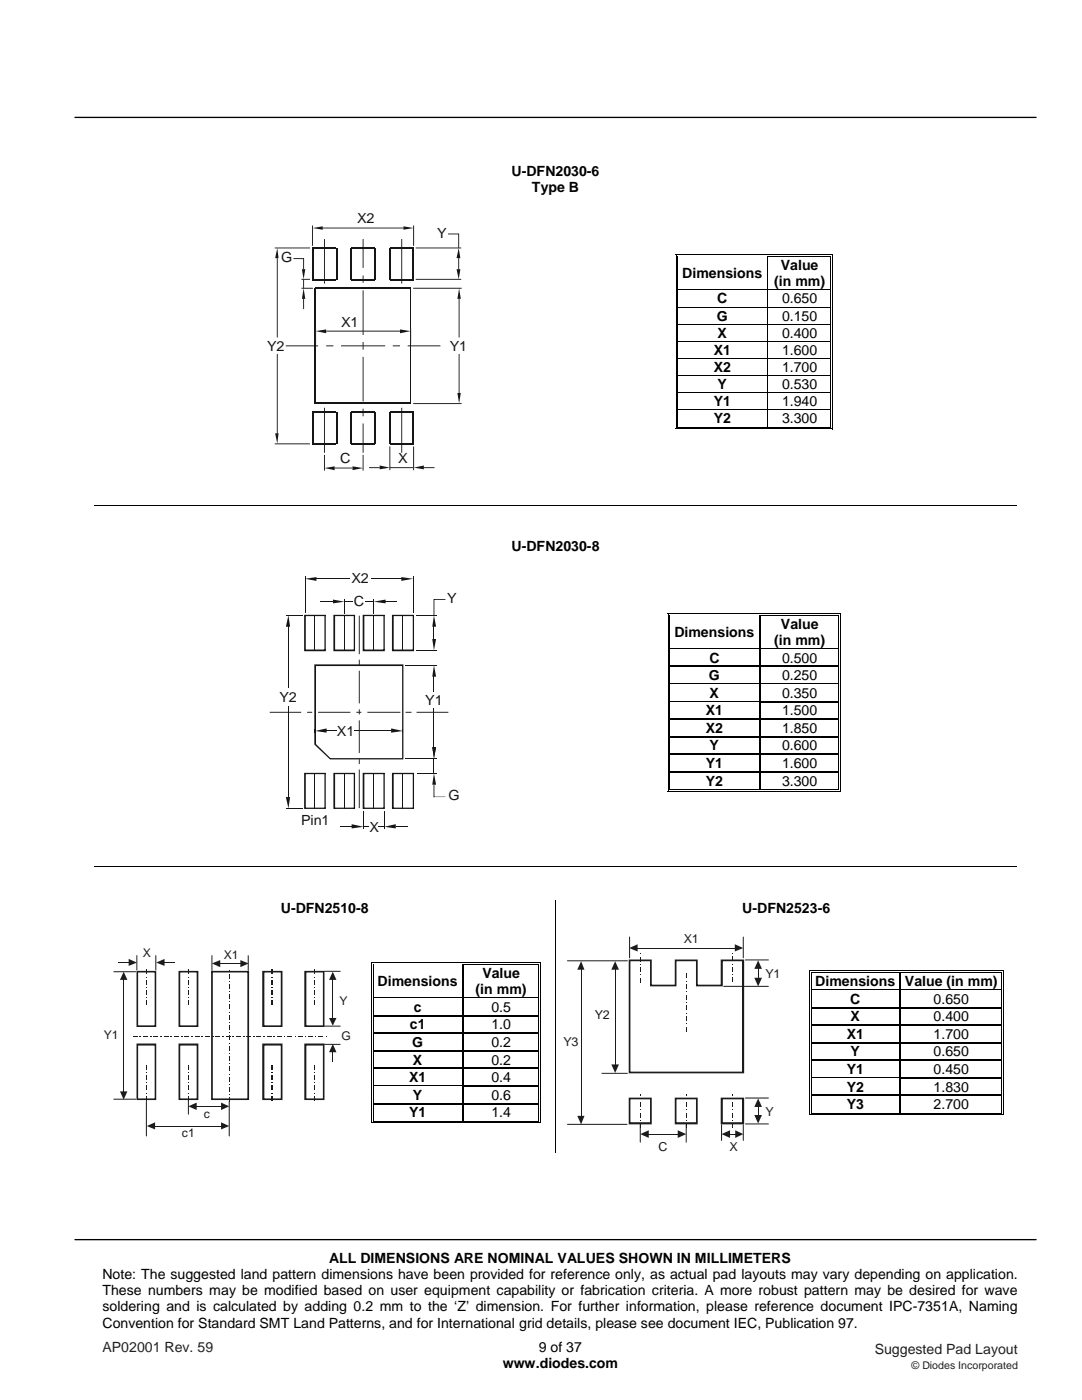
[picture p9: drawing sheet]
<svg xmlns="http://www.w3.org/2000/svg" width="216mm" height="279mm" viewBox="0 0 216 279" stroke-linecap="round" stroke-linejoin="round" font-family="sans-serif">
<path d="M15 23.4h191.7M15 247.4h191.7" fill="none" stroke="#000" stroke-width=".26"/>
<g fill="#fff">
<path d="M135.3 51.3h17.8v6.5h-17.8z"/>
<path d="M135.8 52.9h16.7v3.3h-16.7z"/>
</g>
<path d="M134.8 50.8h.2v.5h-.2zM134.8 50.8h.5v.1h-.5zM135.1 51.1h.2v.2h-.2z" fill="#000"/>
<path d="M135.3 50.8h17.8M135.3 51.2h17.8" fill="none" stroke="#000" stroke-width=".2"/>
<path d="M135.3 51.3h17.8z" fill="#fff"/>
<path d="M153.1 51.3h.2zM153.1 50.8h.5v.1h-.5zM153.1 51.1h.5v.2h-.5zM165.7 50.8h.5v.1h-.5zM165.7 51.1h.1v.2h-.1zM166 50.8h.2v.5h-.2z" fill="#000"/>
<path d="M134.9 51.3v6.5M135.2 51.3v6.5M153.2 51.3v6.5M153.6 50.8h12.1M153.6 51.2h12.1M165.8 51.3v6.5M166.1 51.3v6.5" fill="none" stroke="#000" stroke-width=".2"/>
<g fill="#fff">
<path d="M135.3 58h17.8v3.2h-17.8z"/>
<path d="M135.8 58h16.7v3.2h-16.7z"/>
</g>
<g fill="#000">
<path d="M134.8 57.8h.2v.1h-.2zM135.1 57.8h.2v.1h-.2zM165.7 57.8h.1v.1h-.1zM166 57.8h.2v.1h-.2zM134.8 61.2h.2v.2h-.2zM134.8 64.6h.2v.2h-.2zM134.8 68h.2v.2h-.2zM134.8 71.5h.2v.1h-.2zM134.8 74.9h.2v.2h-.2zM135.1 61.2h.2v.2h-.2zM135.1 64.6h.2v.2h-.2zM135.1 68h.2v.2h-.2z"/>
<path d="M135.1 71.5h.2v.1h-.2zM135.1 74.9h.2v.2h-.2zM165.7 61.2h.1v.2h-.1zM165.7 64.6h.1v.2h-.1zM165.7 68h.1v.2h-.1zM165.7 71.5h.1v.1h-.1zM165.7 74.9h.1v.2h-.1zM166 61.2h.2v.2h-.2zM166 64.6h.2v.2h-.2zM166 68h.2v.2h-.2zM166 71.5h.2v.1h-.2zM166 74.9h.2v.2h-.2z"/>
</g>
<g fill="none" stroke="#000" stroke-width=".2">
<path d="M134.9 57.9v3.3M135.2 57.9v3.3M135.3 57.8h30.4M153.2 57.9v3.3M165.8 57.9v3.3M166.1 57.9v3.3M134.9 61.4v3.2M134.9 64.8v3.2M134.9 68.2v3.3M134.9 71.6v3.3M134.9 75.1v3.2M135.2 61.4v3.2"/>
<path d="M135.2 64.8v3.2M135.2 68.2v3.3M135.2 71.6v3.3M135.2 75.1v3.2M135.3 61.3h30.4M135.3 64.7h30.4M135.3 68.1h30.4M135.3 71.5h30.4M135.3 75h30.4M153.2 61.4v3.2M153.2 64.8v3.2M153.2 68.2v3.3"/>
<path d="M153.2 71.6v3.3M153.2 75.1v3.2M165.8 61.4v3.2M165.8 64.8v3.2M165.8 68.2v3.3M165.8 71.6v3.3M165.8 75.1v3.2M166.1 61.4v3.2M166.1 64.8v3.2M166.1 68.2v3.3M166.1 71.6v3.3M166.1 75.1v3.2"/>
</g>
<g fill="#fff">
<path d="M135.3 78.5h17.8v3.2h-17.8z"/>
<path d="M135.8 78.5h16.7v3.2h-16.7z"/>
</g>
<path d="M134.8 78.3h.2v.2h-.2zM135.1 78.3h.2v.2h-.2zM165.7 78.3h.1v.2h-.1zM166 78.3h.2v.2h-.2z" fill="#000"/>
<path d="M134.9 78.5v3.2M135.2 78.5v3.2M135.3 78.4h30.4M153.2 78.5v3.2M165.8 78.5v3.2M166.1 78.5v3.2" fill="none" stroke="#000" stroke-width=".2"/>
<g fill="#fff">
<path d="M135.3 81.9h17.8v3.3h-17.8z"/>
<path d="M135.8 81.9h16.7v3.3h-16.7z"/>
</g>
<path d="M134.8 81.7h.2v.2h-.2zM134.8 85.5h.5v.2h-.5zM135.1 81.7h.2v.2h-.2zM135.1 85.2h.2v.1h-.2zM153.1 85.2h.5v.1h-.5zM165.7 81.7h.1v.2h-.1zM165.7 85.5h.5v.2h-.5zM165.7 85.2h.1v.1h-.1zM166 81.7h.2v.2h-.2zM166 85.2h.2v.5h-.2z" fill="#000"/>
<path d="M134.9 81.9v3.8M135.2 81.9v3.3M135.3 81.8h30.4M135.3 85.6h30.4M135.3 85.3h17.8M153.2 81.9v3.3M153.6 85.3h12.1M165.8 81.9v3.3M166.1 81.9v3.3M18.8 100.8h184.1" fill="none" stroke="#000" stroke-width=".2"/>
<g fill="#fff">
<path d="M133.7 122.9h17.8v6.4h-17.8z"/>
<path d="M134.2 124.5h16.7v3.2h-16.7z"/>
</g>
<path d="M133.2 122.3h.2v.6h-.2zM133.2 122.3h.5v.2h-.5zM133.6 122.7h.1v.2h-.1z" fill="#000"/>
<path d="M133.7 122.4h17.8M133.7 122.8h17.8" fill="none" stroke="#000" stroke-width=".2"/>
<path d="M133.7 122.9h17.8z" fill="#fff"/>
<path d="M151.5 122.9h.3zM151.5 122.3h.5v.2h-.5zM151.5 122.7h.5v.2h-.5zM167.3 122.3h.5v.2h-.5zM167.3 122.7h.1v.2h-.1zM167.6 122.3h.2v.6h-.2z" fill="#000"/>
<path d="M133.3 122.9v6.4M133.6 122.9v6.4M152 122.4h15.3M152 122.8h15.3M167.3 122.9v6.4M167.7 122.9v6.4" fill="none" stroke="#000" stroke-width=".2"/>
<path d="M151.6 122.9v6.4" fill="none" stroke="#000" stroke-width=".25"/>
<g fill="#fff">
<path d="M133.7 129.6h17.8v3.3h-17.8z"/>
<path d="M134.2 129.6h16.7v3.3h-16.7z"/>
<path d="M151.8 129.6h15.5v3.3h-15.5z"/>
<path d="M152.4 129.6h14.4v3.3h-14.4z"/>
</g>
<path d="M133.2 129.3h.2v.3h-.2zM133.6 129.3h.1v.3h-.1z" fill="#000"/>
<path d="M133.7 129.5h17.8" fill="none" stroke="#000" stroke-width=".25"/>
<path d="M133.7 129.6h17.8z" fill="#fff"/>
<path d="M151.5 129.3h.3v.3h-.3z" fill="#000"/>
<path d="M151.8 129.5h15.5" fill="none" stroke="#000" stroke-width=".25"/>
<path d="M151.8 129.6h15.5z" fill="#fff"/>
<path d="M167.3 129.3h.1v.3h-.1zM167.6 129.3h.2v.3h-.2z" fill="#000"/>
<path d="M133.3 129.6v3.3M133.6 129.6v3.3M167.3 129.6v3.3M167.7 129.6v3.3" fill="none" stroke="#000" stroke-width=".2"/>
<path d="M151.6 129.6v3.3" fill="none" stroke="#000" stroke-width=".25"/>
<g fill="#fff">
<path d="M133.7 133.1h17.8v3.3h-17.8z"/>
<path d="M134.2 133.1h16.7v3.3h-16.7z"/>
<path d="M151.8 133.1h15.5v3.3h-15.5z"/>
<path d="M152.4 133.1h14.4v3.3h-14.4z"/>
</g>
<path d="M133.2 132.9h.2v.2h-.2zM133.6 132.9h.1v.2h-.1z" fill="#000"/>
<path d="M133.7 133h17.8" fill="none" stroke="#000" stroke-width=".25"/>
<path d="M133.7 133.1h17.8z" fill="#fff"/>
<path d="M151.5 132.9h.3v.2h-.3z" fill="#000"/>
<path d="M151.8 133h15.5" fill="none" stroke="#000" stroke-width=".25"/>
<path d="M151.8 133.1h15.5z" fill="#fff"/>
<path d="M167.3 132.9h.1v.2h-.1zM167.6 132.9h.2v.2h-.2z" fill="#000"/>
<path d="M133.3 133.1v3.3M133.6 133.1v3.3M167.3 133.1v3.3M167.7 133.1v3.3" fill="none" stroke="#000" stroke-width=".2"/>
<path d="M151.6 133.1v3.3" fill="none" stroke="#000" stroke-width=".25"/>
<g fill="#fff">
<path d="M133.7 136.7h17.8v3.2h-17.8z"/>
<path d="M134.2 136.7h16.7v3.2h-16.7z"/>
<path d="M151.8 136.7h15.5v3.2h-15.5z"/>
<path d="M152.4 136.7h14.4v3.2h-14.4z"/>
</g>
<path d="M133.2 136.4h.2v.3h-.2zM133.6 136.4h.1v.3h-.1z" fill="#000"/>
<path d="M133.7 136.5h17.8" fill="none" stroke="#000" stroke-width=".25"/>
<path d="M133.7 136.6l17.8 .1z" fill="#fff"/>
<path d="M151.5 136.4h.3v.3h-.3z" fill="#000"/>
<path d="M151.8 136.5h15.5" fill="none" stroke="#000" stroke-width=".25"/>
<path d="M151.8 136.6l15.5 .1z" fill="#fff"/>
<path d="M167.3 136.4h.1v.3h-.1zM167.6 136.4h.2v.3h-.2z" fill="#000"/>
<path d="M133.3 136.7v3.2M133.6 136.7v3.2M167.3 136.7v3.2M167.7 136.7v3.2" fill="none" stroke="#000" stroke-width=".2"/>
<path d="M151.6 136.7v3.2" fill="none" stroke="#000" stroke-width=".25"/>
<g fill="#fff">
<path d="M133.7 140.1h17.8v3.3h-17.8z"/>
<path d="M134.2 140.1h16.7v3.3h-16.7z"/>
</g>
<path d="M133.2 139.9h.2v.3h-.2zM133.6 139.9h.1v.3h-.1z" fill="#000"/>
<path d="M133.7 140h17.8" fill="none" stroke="#000" stroke-width=".25"/>
<path d="M133.7 140.1l17.8 .1z" fill="#fff"/>
<g fill="#000">
<path d="M133.2 143.4h.2v.3h-.2zM133.2 146.9h.2v.3h-.2zM133.2 150.4h.2v.3h-.2zM133.2 153.9h.2v.3h-.2zM133.2 157.8h.5v.2h-.5zM133.6 143.4h.1v.3h-.1zM133.6 146.9h.1v.3h-.1zM133.6 150.4h.1v.3h-.1zM133.6 153.9h.1v.3h-.1zM133.6 157.5h.1v.1h-.1zM151.5 139.9h.3v.3h-.3zM151.5 143.4h.3v.3h-.3z"/>
<path d="M151.5 146.9h.3v.3h-.3zM151.5 150.4h.3v.3h-.3zM151.5 153.9h.3v.3h-.3zM151.5 157.5h.5v.1h-.5zM167.3 139.9h.1v.3h-.1zM167.3 143.4h.1v.3h-.1zM167.3 146.9h.1v.3h-.1zM167.3 150.4h.1v.3h-.1zM167.3 153.9h.1v.3h-.1zM167.3 157.8h.5v.2h-.5zM167.3 157.5h.1v.1h-.1zM167.6 139.9h.2v.3h-.2z"/>
<path d="M167.6 143.4h.2v.3h-.2zM167.6 146.9h.2v.3h-.2zM167.6 150.4h.2v.3h-.2zM167.6 153.9h.2v.3h-.2zM167.6 157.5h.2v.5h-.2z"/>
</g>
<g fill="none" stroke="#000" stroke-width=".25">
<path d="M133.7 143.5h17.8M133.7 147h17.8M133.7 150.5h17.8M133.7 154.1h17.8M151.6 140.2v3.2M151.6 143.7v3.2M151.6 147.2v3.2M151.6 150.7v3.2M151.6 154.2v3.3M151.8 140h15.5M151.8 143.5h15.5M151.8 147h15.5"/>
<path d="M151.8 150.5h15.5M151.8 154.1h15.5"/>
</g>
<g fill="none" stroke="#000" stroke-width=".2">
<path d="M133.3 140.2v3.2M133.3 143.7v3.2M133.3 147.2v3.2M133.3 150.7v3.2M133.3 154.2v3.8M133.6 140.2v3.2M133.6 143.7v3.2M133.6 147.2v3.2M133.6 150.7v3.2M133.6 154.2v3.3M133.7 157.9h33.6M133.7 157.5h17.8"/>
<path d="M152 157.5h15.3M167.3 140.2v3.2M167.3 143.7v3.2M167.3 147.2v3.2M167.3 150.7v3.2M167.3 154.2v3.3M167.7 140.2v3.2M167.7 143.7v3.2M167.7 147.2v3.2M167.7 150.7v3.2M167.7 154.2v3.3M18.8 173h184.1"/>
<path d="M110.9 179.6v6.5"/>
</g>
<g fill="#fff">
<path d="M74.6 192.6h17.6v6.5h-17.6z"/>
<path d="M75.1 194.2h16.6v3.2h-16.6z"/>
</g>
<path d="M74.1 192h.2v.6h-.2zM74.1 192h.5v.2h-.5zM74.4 192.4h.2v.2h-.2z" fill="#000"/>
<path d="M74.6 192.1h17.6M74.6 192.5h17.6" fill="none" stroke="#000" stroke-width=".2"/>
<path d="M74.6 192.6h17.6z" fill="#fff"/>
<path d="M92.2 192.6h.3zM92.2 192h.6v.2h-.6zM92.2 192.4h.6v.2h-.6zM107.4 192h.5v.2h-.5zM107.4 192.4h.2v.2h-.2zM107.7 192h.2v.6h-.2z" fill="#000"/>
<path d="M74.2 192.6v6.5M74.5 192.6v6.5M92.8 192.1h14.6M92.8 192.5h14.6M107.5 192.6v6.5M107.8 192.6v6.5" fill="none" stroke="#000" stroke-width=".2"/>
<path d="M92.4 192.6v6.5" fill="none" stroke="#000" stroke-width=".25"/>
<g fill="#fff">
<path d="M74.6 199.3h17.6v3.3h-17.6z"/>
<path d="M75.1 199.3h16.6v3.3h-16.6z"/>
<path d="M92.5 199.3h14.9v3.3h-14.9z"/>
<path d="M93.1 199.3h13.9v3.3h-13.9z"/>
</g>
<path d="M74.1 199.1h.2v.2h-.2zM74.4 199.1h.2v.2h-.2z" fill="#000"/>
<path d="M74.6 199.2h17.6" fill="none" stroke="#000" stroke-width=".25"/>
<path d="M74.6 199.3h17.6z" fill="#fff"/>
<path d="M92.2 199.1h.3v.2h-.3z" fill="#000"/>
<path d="M92.5 199.2h14.9" fill="none" stroke="#000" stroke-width=".25"/>
<path d="M92.5 199.3h14.9z" fill="#fff"/>
<g fill="#000">
<path d="M107.4 199.1h.2v.2h-.2zM107.7 199.1h.2v.2h-.2zM74.1 202.6h.2v.3h-.2zM74.1 206.1h.2v.3h-.2zM74.1 209.6h.2v.3h-.2zM74.1 213.1h.2v.3h-.2zM74.4 202.6h.2v.3h-.2zM74.4 206.1h.2v.3h-.2zM74.4 209.6h.2v.3h-.2zM74.4 213.1h.2v.3h-.2zM92.2 202.6h.3v.3h-.3zM92.2 206.1h.3v.3h-.3z"/>
<path d="M92.2 209.6h.3v.3h-.3zM92.2 213.1h.3v.3h-.3zM107.4 202.6h.2v.3h-.2zM107.4 206.1h.2v.3h-.2zM107.4 209.6h.2v.3h-.2zM107.4 213.1h.2v.3h-.2zM107.7 202.6h.2v.3h-.2zM107.7 206.1h.2v.3h-.2zM107.7 209.6h.2v.3h-.2zM107.7 213.1h.2v.3h-.2z"/>
</g>
<g fill="none" stroke="#000" stroke-width=".2">
<path d="M74.2 199.3v3.3M74.5 199.3v3.3M107.5 199.3v3.3M107.8 199.3v3.3M74.2 202.9v3.2M74.2 206.4v3.2M74.2 209.9v3.2M74.2 213.4v3.2M74.5 202.9v3.2M74.5 206.4v3.2M74.5 209.9v3.2M74.5 213.4v3.2"/>
<path d="M107.5 202.9v3.2M107.5 206.4v3.2M107.5 209.9v3.2M107.5 213.4v3.2M107.8 202.9v3.2M107.8 206.4v3.2M107.8 209.9v3.2M107.8 213.4v3.2"/>
</g>
<g fill="none" stroke="#000" stroke-width=".25">
<path d="M92.4 199.3v3.3M74.6 202.7h17.6M74.6 206.2h17.6M74.6 209.7h17.6M74.6 213.2h17.6M92.4 202.9v3.2M92.4 206.4v3.2M92.4 209.9v3.2M92.4 213.4v3.2M92.5 202.7h14.9M92.5 206.2h14.9M92.5 209.7h14.9"/>
<path d="M92.5 213.2h14.9"/>
</g>
<g fill="#fff">
<path d="M74.6 216.9h17.6v3.2h-17.6z"/>
<path d="M75.1 216.9h16.6v3.2h-16.6z"/>
</g>
<path d="M74.1 216.6h.2v.3h-.2zM74.4 216.6h.2v.3h-.2z" fill="#000"/>
<path d="M74.6 216.7h17.6" fill="none" stroke="#000" stroke-width=".25"/>
<path d="M74.6 216.9h17.6z" fill="#fff"/>
<g fill="#000">
<path d="M92.2 216.6h.3v.3h-.3zM107.4 216.6h.2v.3h-.2zM107.7 216.6h.2v.3h-.2zM74.1 220.1h.2v.3h-.2zM74.1 224h.5v.2h-.5zM74.4 220.1h.2v.3h-.2zM74.4 223.6h.2v.2h-.2zM92.2 220.1h.3v.3h-.3zM92.2 223.6h.6v.2h-.6zM107.4 220.1h.2v.3h-.2zM107.4 224h.5v.2h-.5zM107.4 223.6h.2v.2h-.2z"/>
<path d="M107.7 220.1h.2v.3h-.2zM107.7 223.6h.2v.6h-.2z"/>
</g>
<path d="M92.4 216.9v3.2M92.5 216.7h14.9M74.6 220.3h17.6M92.4 220.4v3.2M92.5 220.3h14.9" fill="none" stroke="#000" stroke-width=".25"/>
<path d="M74.2 216.9v3.2M74.5 216.9v3.2M107.5 216.9v3.2M107.8 216.9v3.2M74.2 220.4v3.8M74.5 220.4v3.2M74.6 224.1h32.8M74.6 223.7h17.6M92.8 223.7h14.6M107.5 220.4v3.2M107.8 220.4v3.2" fill="none" stroke="#000" stroke-width=".2"/>
<g fill="#fff">
<path d="M161.9 194.2h17.7v3.2h-17.7z"/>
<path d="M162.4 194.2h16.6v3.2h-16.6z"/>
</g>
<path d="M161.4 193.7h.2v.5h-.2zM161.4 193.7h.5v.1h-.5zM161.8 194h.1v.2h-.1z" fill="#000"/>
<path d="M161.9 193.8h17.7M161.9 194.1h17.7" fill="none" stroke="#000" stroke-width=".2"/>
<path d="M161.9 194.2h17.7z" fill="#fff"/>
<path d="M179.6 194.2h.2zM179.6 193.7h.5v.1h-.5zM179.6 194h.5v.2h-.5zM199.7 193.7h.6v.1h-.6zM199.7 194h.2v.2h-.2zM200.1 193.7h.2v.5h-.2z" fill="#000"/>
<path d="M161.5 194.2v3.2M161.8 194.2v3.2M180.1 193.8h19.6M180.1 194.1h19.6M199.8 194.2v3.2M200.2 194.2v3.2" fill="none" stroke="#000" stroke-width=".2"/>
<path d="M179.7 194.2v3.2" fill="none" stroke="#000" stroke-width=".25"/>
<g fill="#fff">
<path d="M161.9 197.7h17.7v3.3h-17.7z"/>
<path d="M162.4 197.7h16.6v3.3h-16.6z"/>
<path d="M179.8 197.7h19.9v3.3h-19.9z"/>
<path d="M180.4 197.7h18.9v3.3h-18.9z"/>
</g>
<path d="M161.4 197.4h.2v.3h-.2zM161.8 197.4h.1v.3h-.1z" fill="#000"/>
<path d="M161.9 197.6h17.7" fill="none" stroke="#000" stroke-width=".25"/>
<path d="M161.9 197.7h17.7z" fill="#fff"/>
<path d="M179.6 197.4h.2v.3h-.2z" fill="#000"/>
<path d="M179.8 197.6h19.9" fill="none" stroke="#000" stroke-width=".25"/>
<path d="M179.8 197.7h19.9z" fill="#fff"/>
<g fill="#000">
<path d="M199.7 197.4h.2v.3h-.2zM200.1 197.4h.2v.3h-.2zM161.4 201h.2v.2h-.2zM161.4 204.5h.2v.2h-.2zM161.4 208h.2v.3h-.2zM161.4 211.5h.2v.3h-.2zM161.8 201h.1v.2h-.1zM161.8 204.5h.1v.2h-.1zM161.8 208h.1v.3h-.1zM161.8 211.5h.1v.3h-.1zM179.6 201h.2v.2h-.2zM179.6 204.5h.2v.2h-.2z"/>
<path d="M179.6 208h.2v.3h-.2zM179.6 211.5h.2v.3h-.2zM199.7 201h.2v.2h-.2zM199.7 204.5h.2v.2h-.2zM199.7 208h.2v.3h-.2zM199.7 211.5h.2v.3h-.2zM200.1 201h.2v.2h-.2zM200.1 204.5h.2v.2h-.2zM200.1 208h.2v.3h-.2zM200.1 211.5h.2v.3h-.2z"/>
</g>
<g fill="none" stroke="#000" stroke-width=".2">
<path d="M161.5 197.7v3.3M161.8 197.7v3.3M199.8 197.7v3.3M200.2 197.7v3.3M161.5 201.2v3.3M161.5 204.7v3.3M161.5 208.3v3.2M161.5 211.8v3.2M161.8 201.2v3.3M161.8 204.7v3.3M161.8 208.3v3.2M161.8 211.8v3.2"/>
<path d="M199.8 201.2v3.3M199.8 204.7v3.3M199.8 208.3v3.2M199.8 211.8v3.2M200.2 201.2v3.3M200.2 204.7v3.3M200.2 208.3v3.2M200.2 211.8v3.2"/>
</g>
<g fill="none" stroke="#000" stroke-width=".25">
<path d="M179.7 197.7v3.3M161.9 201.1h17.7M161.9 204.6h17.7M161.9 208.1h17.7M161.9 211.6h17.7M179.7 201.2v3.3M179.7 204.7v3.3M179.7 208.3v3.2M179.7 211.8v3.2M179.8 201.1h19.9M179.8 204.6h19.9M179.8 208.1h19.9"/>
<path d="M179.8 211.6h19.9"/>
</g>
<g fill="#fff">
<path d="M161.9 215.3h17.7v3.2h-17.7z"/>
<path d="M162.4 215.3h16.6v3.2h-16.6z"/>
</g>
<path d="M161.4 215h.2v.3h-.2zM161.8 215h.1v.3h-.1z" fill="#000"/>
<path d="M161.9 215.1h17.7" fill="none" stroke="#000" stroke-width=".25"/>
<path d="M161.9 215.2l17.7 .1z" fill="#fff"/>
<g fill="#000">
<path d="M161.4 218.5h.2v.3h-.2zM161.8 218.5h.1v.3h-.1zM179.6 215h.2v.3h-.2zM179.6 218.5h.2v.3h-.2zM199.7 215h.2v.3h-.2zM199.7 218.5h.2v.3h-.2zM200.1 215h.2v.3h-.2zM200.1 218.5h.2v.3h-.2zM161.4 222.4h.5v.1h-.5zM161.8 222h.1v.2h-.1zM179.6 222h.5v.2h-.5zM199.7 222.4h.6v.1h-.6z"/>
<path d="M199.7 222h.2v.2h-.2zM200.1 222h.2v.5h-.2z"/>
</g>
<path d="M161.9 218.6h17.7M179.7 215.3v3.2M179.7 218.8v3.2M179.8 215.1h19.9M179.8 218.6h19.9" fill="none" stroke="#000" stroke-width=".25"/>
<path d="M110.9 186.1v44M161.5 215.3v3.2M161.5 218.8v3.7M161.8 215.3v3.2M161.8 218.8v3.2M199.8 215.3v3.2M199.8 218.8v3.2M200.2 215.3v3.2M200.2 218.8v3.2M161.9 222.5h37.8M161.9 222.1h17.7M180.1 222.1h19.6" fill="none" stroke="#000" stroke-width=".2"/>
<g fill="none" stroke="#23282b" stroke-width=".2">
<path d="M64.7 47.7v8.9M72.5 47.7v5.8M72.5 55v1.4M72.5 58v8.8M80.2 47.7v8.9M57 69h6.5M65.1 69h1.4M68.1 69h8.8M72.5 68.3v1.5M72.5 71.2v8.9M78.4 69h1.4M81.3 69h6.6"/>
<path d="M64.7 81.4v9M72.5 81.6v1.5M72.5 84.5v5.9M80.2 81.4v9"/>
</g>
<g fill="none" stroke="#131516" stroke-width=".25">
<path d="M62.4 55.8h4.7M62.4 49.5h4.7M62.9 57.5v23M63 57.6h18.9M67.2 51.3v4.5M70.1 55.8h4.7M70.1 51.3v4.5M74.9 51.3v4.5M77.7 51.3l.1 4.5h4.7M62.4 82.3h4.7M63 80.5h18.9M67.2 82.3v4.5"/>
<path d="M70.1 82.3h4.7M70.1 82.3v4.5M74.9 82.3v4.5M77.7 82.3v4.5M77.8 82.3h4.7M77.8 88.5h4.7"/>
</g>
<path d="M81.9 57.5v23" fill="none" stroke="#131516" stroke-width=".2"/>
<path d="M62.4 51.3v4.5M82.5 51.3v4.5M62.4 82.3v4.5M82.5 82.3v4.5" fill="none" stroke="#131516" stroke-width=".28"/>
<g fill="#131516">
<path d="M67 49.5h.3v1.8h-.3z"/>
<path d="M62.3 49.5h.2v1.8h-.2z"/>
<path d="M70 49.5h.3v1.8h-.3z"/>
<path d="M74.7 49.5h.3v1.8h-.3z"/>
<path d="M77.6 49.5h.3v1.8h-.3z"/>
<path d="M82.4 49.5h.2v1.8h-.2z"/>
<path d="M67 86.8h.3v1.8h-.3z"/>
<path d="M62.3 86.8h.2v1.8h-.2z"/>
<path d="M70 86.8h.3v1.8h-.3z"/>
<path d="M74.7 86.8h.3v1.8h-.3z"/>
<path d="M77.6 86.8h.3v1.8h-.3z"/>
<path d="M82.4 86.8h.2v1.8h-.2z"/>
</g>
<path d="M70.1 49.5h4.7M77.8 49.5h4.7M62.4 88.5h4.7M70.1 88.5h4.7" fill="none" stroke="#131516" stroke-width=".25"/>
<path d="M64.7 90.8v3.1M66.8 93.4h3.5M72.5 90.8v3.1" fill="none" stroke="#23282b" stroke-width=".2"/>
<g fill="#131516">
<path d="M64.7 93.4l2.1-.3v.7z"/>
<path d="M70.3 93.1l2.2 .3-2.2 .4z"/>
</g>
<path d="M73.6 93.3h2.2M77.8 89.1v4.7M77.8 93.3h4.7M82.5 89.1v4.7M84.6 93.3h2.1" fill="none" stroke="#23282b" stroke-width=".2"/>
<g fill="#131516">
<path d="M75.8 92.9l2 .4-2 .4z"/>
<path d="M82.5 93.3l2.1-.4v.8z"/>
</g>
<path d="M83 49.5h9M83 55.8h9M89.4 46.7h2.1v2.8M91.5 51.5v2.2" fill="none" stroke="#23282b" stroke-width=".2"/>
<g fill="#131516">
<path d="M91.5 49.5l.4 2h-.8z"/>
<path d="M91.1 53.7h.8l-.4 2.1z"/>
</g>
<path d="M63 65.6v2.9M65.1 66.1h14.7M81.9 65.6v2.9" fill="none" stroke="#23282b" stroke-width=".2"/>
<g fill="#131516">
<path d="M63 66.1l2.1-.4v.8z"/>
<path d="M79.8 65.7l2.1 .4-2.1 .4z"/>
</g>
<path d="M82.4 57.5h9.7M91.6 59.6v7.8M91.6 70.6v7.8M82.4 80.5h9.7" fill="none" stroke="#23282b" stroke-width=".2"/>
<g fill="#131516">
<path d="M91.6 57.5l.3 2.1h-.6z"/>
<path d="M91.3 78.4h.6l-.3 2.1z"/>
</g>
<path d="M58.5 51.6h2.1v2.1M60.2 57.5h2.2M60.2 55.8h1.6M60.6 55.8v1.7M60.6 59.6v2.1" fill="none" stroke="#23282b" stroke-width=".2"/>
<g fill="#131516">
<path d="M60.6 57.5l.3 2.1h-.7z"/>
<path d="M60.2 53.7h.7l-.3 2.1z"/>
</g>
<path d="M62.4 45v4.1M64.4 45.5h16.1M82.5 45v4.1" fill="none" stroke="#23282b" stroke-width=".2"/>
<g fill="#131516">
<path d="M62.4 45.5l2-.3v.6z"/>
<path d="M80.5 45.2l2 .3-2 .3z"/>
</g>
<path d="M54.8 49.5h7M55.3 51.5v15.9M55.3 70.6v15.9M54.8 88.6h7" fill="none" stroke="#23282b" stroke-width=".2"/>
<g fill="#131516">
<path d="M55.3 49.5l.3 2h-.7z"/>
<path d="M54.9 86.5h.7l-.3 2.1z"/>
</g>
<g fill="#131516">
<path d="M60.7 122.8h.3v7h-.3zM60.7 129.8h.2v.2h-.2zM60.9 129.6h4v.4h-4zM64.9 129.8l.1 .2zM64.7 122.8h.3v7h-.3zM64.9 122.7l.1 .1zM60.9 122.7h4v.3h-4zM60.7 122.7l.2 .1z"/>
<path d="M66.5 122.8h.4v7h-.4zM66.5 129.8h.2v.2h-.2zM66.7 129.6h4v.4h-4zM70.7 129.8h.1v.2h-.1zM70.6 122.8h.2v7h-.2zM70.7 122.7l.1 .1zM66.7 122.7h4v.3h-4zM66.5 122.7l.2 .1z"/>
<path d="M72.4 122.8h.3v7h-.3zM72.4 129.8h.1v.2h-.1zM72.5 129.6h4.2v.4h-4.2zM76.7 129.8l.1 .2zM76.5 122.8h.3v7h-.3zM76.7 122.7l.1 .1zM72.5 122.7h4.2v.3h-4.2zM72.4 122.7l.1 .1z"/>
<path d="M78.2 122.8h.3v7h-.3zM78.2 129.8h.2v.2h-.2zM78.4 129.6h4v.4h-4zM82.4 129.8h.2v.2h-.2zM82.4 122.8h.2v7h-.2zM82.4 122.7l.2 .1zM78.4 122.7h4v.3h-4zM78.2 122.7l.2 .1z"/>
<path d="M60.7 154.3h.3v7.1h-.3zM60.7 154.2l.2 .1zM60.9 154.2h4v.3h-4zM64.9 154.2l.1 .1zM64.7 154.3h.3v7.1h-.3zM64.9 161.4h.1zM60.9 161.2h4v.2h-4zM60.7 161.4h.2z"/>
<path d="M66.5 154.3h.4v7.1h-.4zM66.5 154.2l.2 .1zM66.7 154.2h4v.3h-4zM70.7 154.2l.1 .1zM70.6 154.3h.2v7.1h-.2zM70.7 161.4h.1zM66.7 161.2h4v.2h-4zM66.5 161.4h.2z"/>
<path d="M72.4 154.3h.3v7.1h-.3zM72.4 154.2l.1 .1zM72.5 154.2h4.2v.3h-4.2zM76.7 154.2l.1 .1zM76.5 154.3h.3v7.1h-.3zM76.7 161.4h.1zM72.5 161.2h4.2v.2h-4.2zM72.4 161.4h.1z"/>
<path d="M78.2 154.3h.3v7.1h-.3zM78.2 154.2l.2 .1zM78.4 154.2h4v.3h-4zM82.4 154.2l.2 .1zM82.4 154.3h.2v7.1h-.2zM82.4 161.4h.2zM78.4 161.2h4v.2h-4zM78.2 161.4h.2z"/>
<path d="M62.7 132.8h.4v15.7h-.4zM62.7 132.6h.2v.2h-.2zM62.9 132.6h17.5v.3h-17.5zM80.4 132.6l.1 .2zM80.2 132.8h.3v18.6h-.3zM80.4 151.4l.1 .2zM65.8 151.3h14.6v.3h-14.6zM65.8 151.4v.2zM63 148.4l2.9 2.9-.1 .2-3-2.8zM62.7 148.5h.2l-.1 .2z"/>
</g>
<g fill="none" stroke="#23282b" stroke-width=".2">
<path d="M71.7 122.9v7.7M71.7 131.7v1.1M71.7 133.9v6.5M53.8 142.2h6.3M61.3 142.2h1M63.5 142.2h6.4M71.1 142.2h1M71.7 141.6v1M71.7 143.8v6.5M71.7 151.4v1.1M71.7 153.6v7.7M73.3 142.2h6.6"/>
<path d="M80.9 142.2h1.2M83.1 142.2h6.4"/>
</g>
<path d="M60.9 115.1v7.3M63.1 115.5h6.7M74 115.5h6.1M82.5 115.1v7.3M62.8 122.8v7M68.7 122.8v7M74.5 122.8v7M80.4 122.8v7M62.8 154.3v7.1M68.7 154.3v7.1M74.5 154.3v7.1M80.4 154.3v7.1" fill="none" stroke="#131516" stroke-width=".2"/>
<g fill="#131516">
<path d="M60.9 115.5l2.2-.3v.7z"/>
<path d="M80.1 115.2l2.3 .3-2.3 .4z"/>
</g>
<path d="M57 122.8h3.3M57.5 125.1v12.2M57.5 141v18.1M57 161.3h3.3" fill="none" stroke="#131516" stroke-width=".2"/>
<g fill="#131516">
<path d="M57.6 122.8l.3 2.3h-.9z"/>
<path d="M57 159.1h.9l-.3 2.3z"/>
</g>
<path d="M83 122.8h4.1M83 129.8h4.1M86.6 125.1v2.4" fill="none" stroke="#131516" stroke-width=".2"/>
<path d="M86.6 119.6h2.3v.1h-2.3zM86.5 119.6l.1 .1zM86.5 119.7h.2v3.1h-.2z" fill="#131516"/>
<g fill="#131516">
<path d="M86.6 122.8l.4 2.3h-.7z"/>
<path d="M86.3 127.5h.7l-.4 2.3z"/>
</g>
<path d="M67.9 165h2.3M72.5 161.8v3.5M76.6 161.8v3.5M79 165h2.3" fill="none" stroke="#131516" stroke-width=".2"/>
<g fill="#131516">
<path d="M72.5 164.9l1.1 .1z"/>
<path d="M75.5 164.9l1.2 .1z"/>
</g>
<g fill="#131516">
<path d="M70.2 164.5l2.3 .5-2.3 .3z"/>
<path d="M76.7 165l2.3-.5v.8z"/>
</g>
<path d="M80.8 132.7h6.3M86.6 135v3.1M80.8 151.4h6.3M86.6 141.3v7.8" fill="none" stroke="#131516" stroke-width=".2"/>
<g fill="#131516">
<path d="M86.3 149.1h.7l-.4 2.3z"/>
<path d="M86.6 132.8l.4 2.2h-.7z"/>
</g>
<path d="M81.2 151.4h5.9M83.1 154.4h4M86.6 146.7v2.4" fill="none" stroke="#131516" stroke-width=".2"/>
<path d="M86.5 156.6h.2v2.5h-.2zM86.6 159l2.3 .1z" fill="#131516"/>
<path d="M86.6 151.4v2.9" fill="none" stroke="#131516" stroke-width=".2"/>
<g fill="#131516">
<path d="M86.3 149.1h.7l-.4 2.3z"/>
<path d="M86.6 154.3l.4 2.3h-.7z"/>
</g>
<g fill="#131516">
<path d="M62.8 145.5l.1 .7z"/>
<path d="M80.3 145.5l.1 .7z"/>
</g>
<path d="M65.2 145.8h2M70.7 145.8h7.3" fill="none" stroke="#131516" stroke-width=".2"/>
<g fill="#131516">
<path d="M62.9 145.9l2.3-.5v.8z"/>
<path d="M78 145.4l2.4 .5-2.4 .3z"/>
</g>
<path d="M68.7 119.6v2.9M74.5 119.6v2.9M64 120h2.4M76.9 120h2.3" fill="none" stroke="#131516" stroke-width=".2"/>
<g fill="#131516">
<path d="M68.7 120l1.6 .1z"/>
<path d="M72.9 120l1.7 .1z"/>
</g>
<g fill="#131516">
<path d="M66.4 119.7l2.3 .4-2.3 .3z"/>
<path d="M74.6 120.1l2.3-.4v.7z"/>
</g>
<g fill="#1f1a17">
<path d="M26.6 206.7h.8v.2h-.8z"/>
<path d="M27.9 206.7h.2v.2h-.2z"/>
<path d="M28.6 206.7h.9v.2h-.9z"/>
<path d="M30 206.7h.2v.2h-.2z"/>
<path d="M30.7 206.7h.8v.2h-.8z"/>
<path d="M32 206.7h.3v.2h-.3z"/>
<path d="M32.7 206.7h.9v.2h-.9z"/>
<path d="M34.1 206.7h.2v.2h-.2z"/>
<path d="M34.8 206.7h.8v.2h-.8z"/>
<path d="M36.1 206.7h.3v.2h-.3z"/>
<path d="M36.9 206.7h.8v.2h-.8z"/>
<path d="M38.2 206.7h.2v.2h-.2z"/>
<path d="M38.9 206.7h.9v.2h-.9z"/>
<path d="M40.2 206.7h.3v.2h-.3z"/>
<path d="M41 206.7h.8v.2h-.8z"/>
<path d="M42.3 206.7h.2v.2h-.2z"/>
<path d="M43 206.7h.9v.2h-.9z"/>
<path d="M44.3 206.7h.3v.2h-.3z"/>
<path d="M45.1 206.7h.8v.2h-.8z"/>
<path d="M46.4 206.7h.3v.2h-.3z"/>
<path d="M47.1 206.7h.9v.2h-.9z"/>
<path d="M48.5 206.7h.2v.2h-.2z"/>
<path d="M49.2 206.7h.8v.2h-.8z"/>
<path d="M50.5 206.7h.3v.2h-.3z"/>
<path d="M51.3 206.7h.8v.2h-.8z"/>
<path d="M52.6 206.7h.2v.2h-.2z"/>
<path d="M53.3 206.7h.8v.2h-.8z"/>
<path d="M54.6 206.7h.3v.2h-.3z"/>
<path d="M55.4 206.7h.8v.2h-.8z"/>
<path d="M56.8 206.7h.1v.2h-.1z"/>
<path d="M57.4 206.7h.9v.2h-.9z"/>
<path d="M58.8 206.7h.2v.2h-.2z"/>
<path d="M59.5 206.7h.8v.2h-.8z"/>
<path d="M60.9 206.7h.1v.2h-.1z"/>
<path d="M61.6 206.7h.8v.2h-.8z"/>
<path d="M62.9 206.7h.2v.2h-.2z"/>
<path d="M63.6 206.7h.8v.2h-.8z"/>
<path d="M65 206.7h.2v.2h-.2z"/>
<path d="M45.7 219.1h.1v.8h-.1z"/>
<path d="M45.7 218.4h.1v.1h-.1z"/>
<path d="M45.7 217h.1v.8h-.1z"/>
<path d="M45.7 216.3h.1v.2h-.1z"/>
<path d="M45.7 214.9h.1v.9h-.1z"/>
<path d="M45.7 214.3h.1v.1h-.1z"/>
<path d="M45.7 212.9h.1v.8h-.1z"/>
<path d="M45.7 212.2h.1v.2h-.1z"/>
<path d="M45.7 210.8h.1v.8h-.1z"/>
<path d="M45.7 210.1h.1v.2h-.1z"/>
<path d="M45.7 208.7h.1v.9h-.1z"/>
<path d="M45.7 208.1h.1v.2h-.1z"/>
<path d="M45.7 206.7h.1v.9h-.1z"/>
<path d="M45.7 206h.1v.2h-.1z"/>
<path d="M45.7 204.6h.1v.9h-.1z"/>
<path d="M45.7 204h.1v.1h-.1z"/>
<path d="M45.7 202.6h.1v.9h-.1z"/>
<path d="M45.7 201.9h.1v.2h-.1z"/>
<path d="M45.7 200.5h.1v.9h-.1z"/>
<path d="M45.7 199.9h.1v.1h-.1z"/>
<path d="M45.7 198.5h.1v.8h-.1z"/>
<path d="M45.7 197.8h.1v.2h-.1z"/>
<path d="M45.7 196.4h.1v.9h-.1z"/>
<path d="M45.7 195.7h.1v.2h-.1z"/>
<path d="M45.7 194.3h.1v.9h-.1z"/>
<path d="M45.7 193.7h.1v.1h-.1z"/>
<path d="M54.2 199.7h.3v.9h-.3z"/>
<path d="M54.2 199h.3v.2h-.3z"/>
<path d="M54.2 197.6h.3v.9h-.3z"/>
<path d="M54.2 197h.3v.1h-.3z"/>
<path d="M54.2 195.6h.3v.9h-.3z"/>
<path d="M54.2 194.9h.3v.2h-.3z"/>
<path d="M54.2 193.5h.3v.9h-.3z"/>
<path d="M54.2 218.7h.3v.9h-.3z"/>
<path d="M54.2 218.1h.3v.1h-.3z"/>
<path d="M54.2 216.7h.3v.9h-.3z"/>
<path d="M54.2 216h.3v.2h-.3z"/>
<path d="M54.2 214.6h.3v.9h-.3z"/>
<path d="M54.2 213.9h.3v.2h-.3z"/>
<path d="M54.2 212.5h.3v.9h-.3z"/>
<path d="M62.6 199.7h.2v.9h-.2z"/>
<path d="M62.6 199h.2v.2h-.2z"/>
<path d="M62.6 197.6h.2v.9h-.2z"/>
<path d="M62.6 197h.2v.1h-.2z"/>
<path d="M62.6 195.6h.2v.9h-.2z"/>
<path d="M62.6 194.9h.2v.2h-.2z"/>
<path d="M62.6 193.5h.2v.9h-.2z"/>
<path d="M62.6 218.7h.2v.9h-.2z"/>
<path d="M62.6 218.1h.2v.1h-.2z"/>
<path d="M62.6 216.7h.2v.9h-.2z"/>
<path d="M62.6 216h.2v.2h-.2z"/>
<path d="M62.6 214.6h.2v.9h-.2z"/>
<path d="M62.6 213.9h.2v.2h-.2z"/>
<path d="M62.6 212.5h.2v.9h-.2z"/>
<path d="M37.5 199.7h.2v.9h-.2z"/>
<path d="M37.5 199h.2v.2h-.2z"/>
<path d="M37.5 197.6h.2v.9h-.2z"/>
<path d="M37.5 197h.2v.1h-.2z"/>
<path d="M37.5 195.6h.2v.9h-.2z"/>
<path d="M37.5 194.9h.2v.2h-.2z"/>
<path d="M37.5 193.5h.2v.9h-.2z"/>
<path d="M37.5 218.7h.2v.9h-.2z"/>
<path d="M37.5 218.1h.2v.1h-.2z"/>
<path d="M37.5 216.7h.2v.9h-.2z"/>
<path d="M37.5 216h.2v.2h-.2z"/>
<path d="M37.5 214.6h.2v.9h-.2z"/>
<path d="M37.5 213.9h.2v.2h-.2z"/>
<path d="M37.5 212.5h.2v.9h-.2z"/>
<path d="M29.1 199.7h.2v.9h-.2z"/>
<path d="M29.1 199h.2v.2h-.2z"/>
<path d="M29.1 197.6h.2v.9h-.2z"/>
<path d="M29.1 197h.2v.1h-.2z"/>
<path d="M29.1 195.6h.2v.9h-.2z"/>
<path d="M29.1 194.9h.2v.2h-.2z"/>
<path d="M29.1 193.5h.2v.9h-.2z"/>
<path d="M29.1 218.7h.2v.9h-.2z"/>
<path d="M29.1 218.1h.2v.1h-.2z"/>
<path d="M29.1 216.7h.2v.9h-.2z"/>
<path d="M29.1 216h.2v.2h-.2z"/>
<path d="M29.1 214.6h.2v.9h-.2z"/>
<path d="M29.1 213.9h.2v.2h-.2z"/>
<path d="M29.1 212.5h.2v.9h-.2z"/>
<path d="M27.4 204.6h3.6v.4h-3.6zM31 204.8h.2v.2h-.2zM30.9 193.9h.3v10.9h-.3zM31 193.8h.2v.1h-.2zM27.4 193.8h3.6v.3h-3.6zM27.2 193.8h.2v.1h-.2zM27.2 193.9h.4v10.9h-.4zM27.2 204.8h.2v.2h-.2z"/>
<path d="M42.3 219.2h7.2v.3h-7.2zM49.5 219.4h.2v.1h-.2zM49.4 193.9h.3v25.5h-.3zM49.5 193.8h.2v.1h-.2zM42.3 193.8h7.2v.3h-7.2zM42.1 193.8h.2v.1h-.2zM42.1 193.9h.4v25.5h-.4zM42.1 219.4h.2v.1h-.2z"/>
</g>
<path d="M42.3 190.7v3M49.5 190.7v3" fill="none" stroke="#1f1a17" stroke-width=".2"/>
<path d="M48 191.6l1.6 .7-1.6 .7 1.6-.7-1.6 .7z" fill-rule="evenodd" fill="#1f1a17"/>
<path d="M43.8 192.3h4.2" fill="none" stroke="#1f1a17" stroke-width=".2"/>
<path d="M42.3 192.3l1.6-.7v1.4z" fill-rule="evenodd" fill="#1f1a17"/>
<path d="M37.6 219.6v2.8M45.7 219.8v6.9" fill="none" stroke="#1f1a17" stroke-width=".2"/>
<path d="M44.1 220l1.6 .8-1.6 .7 1.6-.7-1.6 .7z" fill-rule="evenodd" fill="#1f1a17"/>
<path d="M39.1 220.8h5.2" fill="none" stroke="#1f1a17" stroke-width=".2"/>
<path d="M37.6 220.8l1.6-.8v1.5z" fill-rule="evenodd" fill="#1f1a17"/>
<path d="M27.3 190.7v2.9M31.1 190.7v2.9M32.7 192.1h2.2" fill="none" stroke="#1f1a17" stroke-width=".2"/>
<path d="M31.2 192.1l1.6-.7v1.4z" fill-rule="evenodd" fill="#1f1a17"/>
<path d="M22.7 193.9h4.4M22.7 219.4h4.4" fill="none" stroke="#1f1a17" stroke-width=".2"/>
<path d="M24.7 193.9l.7 1.7h-1.5l.8-1.7 .7 1.7z" fill-rule="evenodd" fill="#1f1a17"/>
<path d="M24.7 195.4v22.6" fill="none" stroke="#1f1a17" stroke-width=".2"/>
<path d="M23.9 217.8h1.5l-.7 1.7 .7-1.7-.7 1.7z" fill-rule="evenodd" fill="#1f1a17"/>
<path d="M64.7 204.8h3.2M64.7 208.4h3.2" fill="none" stroke="#1f1a17" stroke-width=".2"/>
<path d="M66.4 208.3l.7 1.7h-1.4l.7-1.7 .7 1.7z" fill-rule="evenodd" fill="#1f1a17"/>
<path d="M66.4 209.9v2.1" fill="none" stroke="#1f1a17" stroke-width=".2"/>
<g fill="#1f1a17">
<path d="M35.8 204.6h3.6v.4h-3.6zM39.4 204.8h.2v.2h-.2zM39.2 193.9h.4v10.9h-.4zM39.4 193.8h.2v.1h-.2zM35.8 193.8h3.6v.3h-3.6zM35.6 193.8h.2v.1h-.2zM35.6 193.9h.4v10.9h-.4zM35.6 204.8h.2v.2h-.2z"/>
<path d="M52.6 204.6h3.6v.4h-3.6zM56.2 204.8h.2v.2h-.2zM56 193.9h.4v10.9h-.4zM56.2 193.8h.2v.1h-.2zM52.6 193.8h3.6v.3h-3.6zM52.3 193.8h.3v.1h-.3zM52.3 193.9h.4v10.9h-.4zM52.3 204.8h.3v.2h-.3z"/>
<path d="M61 204.6h3.6v.4h-3.6zM64.6 204.8h.1v.2h-.1zM64.4 193.9h.3v10.9h-.3zM64.6 193.8h.1v.1h-.1zM61 193.8h3.6v.3h-3.6zM60.7 193.8h.3v.1h-.3zM60.7 193.9h.4v10.9h-.4zM60.7 204.8h.3v.2h-.3z"/>
<path d="M27.4 219.2h3.6v.3h-3.6zM31 219.4h.2v.1h-.2zM30.9 208.4h.3v11h-.3zM31 208.3h.2v.1h-.2zM27.4 208.3h3.6v.4h-3.6zM27.2 208.3h.2v.1h-.2zM27.2 208.4h.4v11h-.4zM27.2 219.4h.2v.1h-.2z"/>
<path d="M35.8 219.2h3.6v.3h-3.6zM39.4 219.4h.2v.1h-.2zM39.2 208.4h.4v11h-.4zM39.4 208.3h.2v.1h-.2zM35.8 208.3h3.6v.4h-3.6zM35.6 208.3h.2v.1h-.2zM35.6 208.4h.4v11h-.4zM35.6 219.4h.2v.1h-.2z"/>
<path d="M52.6 219.2h3.6v.3h-3.6zM56.2 219.4h.2v.1h-.2zM56 208.4h.4v11h-.4zM56.2 208.3h.2v.1h-.2zM52.6 208.3h3.6v.4h-3.6zM52.3 208.3h.3v.1h-.3zM52.3 208.4h.4v11h-.4zM52.3 219.4h.3v.1h-.3z"/>
<path d="M61 219.2h3.6v.3h-3.6zM64.6 219.4h.1v.1h-.1zM64.4 208.4h.3v11h-.3zM64.6 208.3h.1v.1h-.1zM61 208.3h3.6v.4h-3.6zM60.7 208.3h.3v.1h-.3zM60.7 208.4h.4v11h-.4zM60.7 219.4h.3v.1h-.3z"/>
</g>
<path d="M29.2 219.8v6.9" fill="none" stroke="#1f1a17" stroke-width=".2"/>
<path d="M44.1 224l1.6 .7-1.6 .7 1.6-.7-1.6 .7z" fill-rule="evenodd" fill="#1f1a17"/>
<path d="M30.8 224.7h13.5" fill="none" stroke="#1f1a17" stroke-width=".2"/>
<path d="M29.3 224.7l1.6-.7v1.4z" fill-rule="evenodd" fill="#1f1a17"/>
<path d="M64.7 193.8h3.2" fill="none" stroke="#1f1a17" stroke-width=".2"/>
<path d="M66.4 193.9l.7 1.7h-1.4l.7-1.7 .7 1.7z" fill-rule="evenodd" fill="#1f1a17"/>
<path d="M66.4 195.4v7.8" fill="none" stroke="#1f1a17" stroke-width=".2"/>
<path d="M65.7 203.2h1.4l-.7 1.5 .7-1.5-.7 1.5z" fill-rule="evenodd" fill="#1f1a17"/>
<path d="M23.5 192.1h2.3" fill="none" stroke="#1f1a17" stroke-width=".2"/>
<path d="M25.7 191.4l1.6 .7-1.6 .7v-1.4l1.6 .7z" fill-rule="evenodd" fill="#1f1a17"/>
<g fill="#1f1a17">
<path d="M127.7 224.2h.1v.9h-.1z"/>
<path d="M127.7 223.5h.1v.1h-.1z"/>
<path d="M127.7 222.1h.1v.8h-.1z"/>
<path d="M127.7 221.3h.1v.2h-.1z"/>
<path d="M127.7 220h.1v.8h-.1z"/>
<path d="M127.7 219.2h.1v.2h-.1z"/>
<path d="M127.7 218.4h.1v.3h-.1z"/>
<path d="M146.1 224.2h.2v.9h-.2z"/>
<path d="M146.1 223.5h.2v.1h-.2z"/>
<path d="M146.1 222.1h.2v.8h-.2z"/>
<path d="M146.1 221.3h.2v.2h-.2z"/>
<path d="M146.1 220h.2v.8h-.2z"/>
<path d="M146.1 219.2h.2v.2h-.2z"/>
<path d="M146.1 218.4h.2v.3h-.2z"/>
<path d="M125.6 224h4.3v.4h-4.3zM129.9 224.2h.1v.2h-.1zM129.7 219.2h.3v5h-.3zM129.9 219.1h.1v.1h-.1zM125.6 219.1h4.3v.3h-4.3zM125.5 219.1h.1v.1h-.1zM125.5 219.2h.3v5h-.3zM125.5 224.2h.1v.2h-.1z"/>
<path d="M134.8 224h4.2v.4h-4.2zM139 224.2h.2v.2h-.2zM138.9 219.2h.3v5h-.3zM139 219.1h.2v.1h-.2zM134.8 219.1h4.2v.3h-4.2zM134.6 219.1h.2v.1h-.2zM134.6 219.2h.4v5h-.4zM134.6 224.2h.2v.2h-.2z"/>
<path d="M144.1 224h4.2v.4h-4.2zM148.3 224.2h.2v.2h-.2zM148.1 219.2h.4v5h-.4zM148.3 219.1h.2v.1h-.2zM144.1 219.1h4.2v.3h-4.2zM143.8 219.1h.3v.1h-.3zM143.8 219.2h.4v5h-.4zM143.8 224.2h.3v.2h-.3z"/>
<path d="M148.1 191.7h.4v22.3h-.4zM148.3 191.5h.2v.2h-.2zM144 191.5h4.3v.3h-4.3zM143.8 191.5h.2v.2h-.2zM143.8 191.7h.4v5h-.4zM144 196.7h.2v.1h-.2zM139 196.5h5v.3h-5zM138.9 196.7h.1v.1h-.1zM138.9 191.7h.3v5h-.3zM139 191.5h.2v.2h-.2zM134.8 191.5h4.2v.3h-4.2zM134.6 191.5h.2v.2h-.2zM134.6 191.7h.4v5h-.4zM134.8 196.7h.2v.1h-.2zM129.9 196.5h4.9v.3h-4.9zM129.7 196.7h.2v.1h-.2zM129.7 191.7h.3v5h-.3zM129.9 191.5h.1v.2h-.1zM125.6 191.5h4.3v.3h-4.3zM125.5 191.5h.1v.2h-.1zM125.5 191.7h.3v22.3h-.3zM125.5 214h.1v.2h-.1zM125.6 213.9h22.7v.3h-22.7zM148.3 214h.2v.2h-.2z"/>
</g>
<path d="M113.2 191.7h12M125.6 187v4.2M144 224.5v3.1M148.3 224.5v3.1" fill="none" stroke="#1f1a17" stroke-width=".2"/>
<g fill="#1f1a17">
<path d="M146.7 225.6l1.6 .7-1.6 .8 1.6-.8-1.6 .8z" fill-rule="evenodd"/>
<path d="M144 226.3l1.7-.7v1.5z" fill-rule="evenodd"/>
<path d="M146.6 188.4l1.7 .8-1.7 .7 1.7-.7-1.7 .7z" fill-rule="evenodd"/>
</g>
<path d="M145.5 226.3h1.3v.1h-1.3z" fill="#1f1a17"/>
<path d="M127.1 189.2h19.7" fill="none" stroke="#1f1a17" stroke-width=".2"/>
<path d="M125.5 189.2l1.7-.8v1.5z" fill-rule="evenodd" fill="#1f1a17"/>
<path d="M144.4 196.8h8.9M148.7 191.6h4.6" fill="none" stroke="#1f1a17" stroke-width=".2"/>
<path d="M151.3 191.7l.7 1.7h-1.5l.8-1.7 .7 1.7z" fill-rule="evenodd" fill="#1f1a17"/>
<path d="M151.3 193.2v2" fill="none" stroke="#1f1a17" stroke-width=".2"/>
<path d="M150.5 195.1h1.5l-.7 1.7 .7-1.7-.7 1.7z" fill-rule="evenodd" fill="#1f1a17"/>
<path d="M113.2 224.4h11.9" fill="none" stroke="#1f1a17" stroke-width=".2"/>
<path d="M116 191.8l.6 1.7h-1.4l.8-1.7 .6 1.7z" fill-rule="evenodd" fill="#1f1a17"/>
<path d="M116 193.4v29.4" fill="none" stroke="#1f1a17" stroke-width=".2"/>
<path d="M115.2 222.7h1.4l-.6 1.7 .6-1.7-.6 1.7z" fill-rule="evenodd" fill="#1f1a17"/>
<g fill="#1f1a17">
<path d="M136.8 224.2h.2v.9h-.2z"/>
<path d="M136.8 223.5h.2v.1h-.2z"/>
<path d="M136.8 222.1h.2v.8h-.2z"/>
<path d="M136.8 221.3h.2v.2h-.2z"/>
<path d="M136.8 220h.2v.8h-.2z"/>
<path d="M136.8 219.2h.2v.2h-.2z"/>
<path d="M136.8 218.4h.2v.3h-.2z"/>
<path d="M127.7 195.2h.1v.9h-.1z"/>
<path d="M127.7 194.5h.1v.1h-.1z"/>
<path d="M127.7 193.1h.1v.9h-.1z"/>
<path d="M127.7 192.3h.1v.2h-.1z"/>
<path d="M127.7 191h.1v.8h-.1z"/>
<path d="M127.7 190.2h.1v.2h-.1z"/>
<path d="M146.1 195.1h.2v.9h-.2z"/>
<path d="M146.1 194.5h.2v.1h-.2z"/>
<path d="M146.1 193h.2v.9h-.2z"/>
<path d="M146.1 192.3h.2v.2h-.2z"/>
<path d="M146.1 190.9h.2v.8h-.2z"/>
<path d="M146.1 190.2h.2v.2h-.2z"/>
<path d="M136.8 205h.2v.8h-.2z"/>
<path d="M136.8 204.2h.2v.2h-.2z"/>
<path d="M136.8 202.9h.2v.8h-.2z"/>
<path d="M136.8 202.1h.2v.2h-.2z"/>
<path d="M136.8 200.7h.2v.9h-.2z"/>
<path d="M136.8 200h.2v.2h-.2z"/>
<path d="M136.8 198.5h.2v1h-.2z"/>
<path d="M136.8 197.9h.2v.1h-.2z"/>
<path d="M136.8 196.4h.2v1h-.2z"/>
<path d="M136.8 195.7h.2v.2h-.2z"/>
<path d="M136.8 194.3h.2v.9h-.2z"/>
</g>
<path d="M120.1 214.2h5.1" fill="none" stroke="#1f1a17" stroke-width=".2"/>
<path d="M122.7 191.8l.8 1.7h-1.5l.7-1.7 .8 1.7z" fill-rule="evenodd" fill="#1f1a17"/>
<path d="M122.7 193.4v19.2" fill="none" stroke="#1f1a17" stroke-width=".2"/>
<path d="M122 212.4h1.5l-.8 1.7 .8-1.7-.8 1.7z" fill-rule="evenodd" fill="#1f1a17"/>
<path d="M127.8 224.4v3.5M136.9 224.4v3.5" fill="none" stroke="#1f1a17" stroke-width=".2"/>
<path d="M135.2 225.6l1.7 .7-1.7 .8 1.7-.8-1.7 .8z" fill-rule="evenodd" fill="#1f1a17"/>
<path d="M129.4 226.3h5.9" fill="none" stroke="#1f1a17" stroke-width=".2"/>
<path d="M127.8 226.3l1.7-.7v1.5z" fill-rule="evenodd" fill="#1f1a17"/>
<path d="M148.3 187v4.2M148.7 219.1h4.6" fill="none" stroke="#1f1a17" stroke-width=".2"/>
<g fill="#1f1a17">
<path d="M151.3 219.2l.7 1.7h-1.5l.8-1.7 .7 1.7z" fill-rule="evenodd"/>
<path d="M150.5 222.5h1.5l-.7 1.7 .7-1.7-.7 1.7z" fill-rule="evenodd"/>
</g>
<path d="M151.2 220.7h.2v1.9h-.2z" fill="#1f1a17"/>
<path d="M148.7 224.3h4.6" fill="none" stroke="#1f1a17" stroke-width=".2"/>
<g font-size="2.8">
<text x="102.1" y="35">U-DFN2030-6</text>
<text x="106.2" y="38.3">Type B</text>
<text x="155.8" y="53.9">Value</text>
<text x="136.1" y="55.5">Dimensions</text>
<text x="154.5" y="57.1">(in mm)</text>
<text x="143" y="64">G</text>
<text x="143.1" y="60.6">C</text>
<text x="156" y="64">0.150</text>
<text x="156" y="60.6">0.650</text>
<text x="142.4" y="70.8">X1</text>
<text x="143.2" y="67.4">X</text>
<text x="156" y="70.8">1.600</text>
<text x="156" y="67.4">0.400</text>
<text x="142.4" y="74.2">X2</text>
<text x="143.2" y="77.7">Y</text>
<text x="156" y="74.2">1.700</text>
<text x="156" y="77.7">0.530</text>
<text x="142.4" y="81.1">Y1</text>
<text x="156" y="81.1">1.940</text>
<text x="142.4" y="84.5">Y2</text>
<text x="156" y="84.5">3.300</text>
<text x="102.1" y="110">U-DFN2030-8</text>
<text x="155.8" y="125.5">Value</text>
<text x="134.6" y="127.1">Dimensions</text>
<text x="154.5" y="128.7">(in mm)</text>
<text x="141.5" y="135.7">G</text>
<text x="141.5" y="132.2">C</text>
<text x="156" y="132.2">0.500</text>
<text x="156" y="135.7">0.250</text>
<text x="140.8" y="142.7">X1</text>
<text x="141.6" y="139.3">X</text>
<text x="156" y="142.7">1.500</text>
<text x="156" y="139.3">0.350</text>
<text x="140.8" y="146.3">X2</text>
<text x="141.6" y="149.8">Y</text>
<text x="156" y="146.3">1.850</text>
<text x="156" y="149.8">0.600</text>
<text x="140.8" y="153.3">Y1</text>
<text x="156" y="153.3">1.600</text>
<text x="140.8" y="156.8">Y2</text>
<text x="156" y="156.8">3.300</text>
<text x="56" y="182.2">U-DFN2510-8</text>
<text x="148.1" y="182.2">U-DFN2523-6</text>
<text x="75.4" y="196.8">Dimensions</text>
<text x="96.2" y="195.2">Value</text>
<text x="162.7" y="196.8">Dimensions Value (in mm)</text>
<text x="82.6" y="201.9">c</text>
<text x="94.9" y="198.4">(in mm)</text>
<text x="98" y="201.9">0.5</text>
<text x="169.7" y="200.3">C</text>
<text x="169.7" y="203.8">X</text>
<text x="186.3" y="200.3">0.650</text>
<text x="186.3" y="203.8">0.400</text>
<text x="81.8" y="205.4">c1</text>
<text x="82.3" y="209">G</text>
<text x="98" y="205.4">1.0</text>
<text x="98" y="209">0.2</text>
<text x="169" y="207.3">X1</text>
<text x="186.3" y="207.3">1.700</text>
<text x="81.6" y="216">X1</text>
<text x="82.4" y="212.5">X</text>
<text x="98" y="212.5">0.2</text>
<text x="98" y="216">0.4</text>
<text x="169" y="214.4">Y1</text>
<text x="169.7" y="210.8">Y</text>
<text x="186.3" y="214.4">0.450</text>
<text x="186.3" y="210.8">0.650</text>
<text x="82.4" y="219.5">Y</text>
<text x="98" y="219.5">0.6</text>
<text x="169" y="217.9">Y2</text>
<text x="169" y="221.4">Y3</text>
<text x="186.3" y="217.9">1.830</text>
<text x="186.3" y="221.4">2.700</text>
<text x="81.6" y="223">Y1</text>
<text x="98" y="223">1.4</text>
<text x="65.7" y="252">ALL DIMENSIONS ARE NOMINAL VALUES SHOWN IN MILLIMETERS</text>
<text x="20.4" y="255.2">Note: The suggested land pattern dimensions have been provided for reference only, as actual pad layouts may vary depending on application.</text>
<text x="20.4" y="258.5">These numbers may be modified based on user equipment capability or fabrication criteria. A more robust pattern may be desired for wave</text>
<text x="20.4" y="261.7">soldering and is calculated by adding 0.2 mm to the ‘Z’ dimension. For further information, please reference document IPC-7351A, Naming</text>
<text x="20.4" y="265">Convention for Standard SMT Land Patterns, and for International grid details, please see document IEC, Publication 97.</text>
<text x="107.5" y="269.8">9 of 37</text>
<text x="100.3" y="273.1">www.diodes.com</text>
</g>
<g font-size="2.8" fill="#131516">
<text x="71.3" y="44.6">X2</text>
<text x="87.2" y="47.5">Y</text>
<text x="56.1" y="52.4">G</text>
<text x="68.1" y="65.2">X1</text>
<text x="53.3" y="70">Y2</text>
<text x="89.7" y="70">Y1</text>
<text x="67.9" y="92.5">C</text>
<text x="79.5" y="92.4">X</text>
<text x="70.2" y="116.3">X2</text>
<text x="70.6" y="120.8">C</text>
<text x="89.2" y="120.3">Y</text>
<text x="55.8" y="140.1">Y2</text>
<text x="84.8" y="140.7">Y1</text>
<text x="67.2" y="146.8">X1</text>
<text x="89.5" y="159.7">G</text>
<text x="60.1" y="164.7">Pin1</text>
<text x="73.7" y="166">X</text>
</g>
<g font-size="2.8" fill="#231f20">
<text x="20.4" y="269.8">AP02001 Rev. 59</text>
<text x="174.5" y="270.2">Suggested Pad Layout</text>
</g>
<g font-size="2.5" fill="#1f1a17">
<text x="136.4" y="188.2">X1</text>
<text x="152.7" y="195.1">Y1</text>
<text x="118.7" y="203.4">Y2</text>
<text x="112.5" y="208.8">Y3</text>
<text x="152.7" y="222.7">Y</text>
<text x="131.4" y="229.7">C</text>
<text x="145.6" y="229.7">X</text>
</g>
<g font-size="2.4" fill="#1f1a17">
<text x="28.5" y="190.9">X</text>
<text x="44.7" y="191.4">X1</text>
<text x="67.7" y="200.6">Y</text>
<text x="20.7" y="207.3">Y1</text>
<text x="68.1" y="207.6">G</text>
<text x="36.3" y="227">c1</text>
<text x="40.6" y="223.1">c</text>
</g>
<text font-size="2.1" fill="#231f20" x="181.9" y="273.1">© Diodes Incorporated</text>
</svg>
